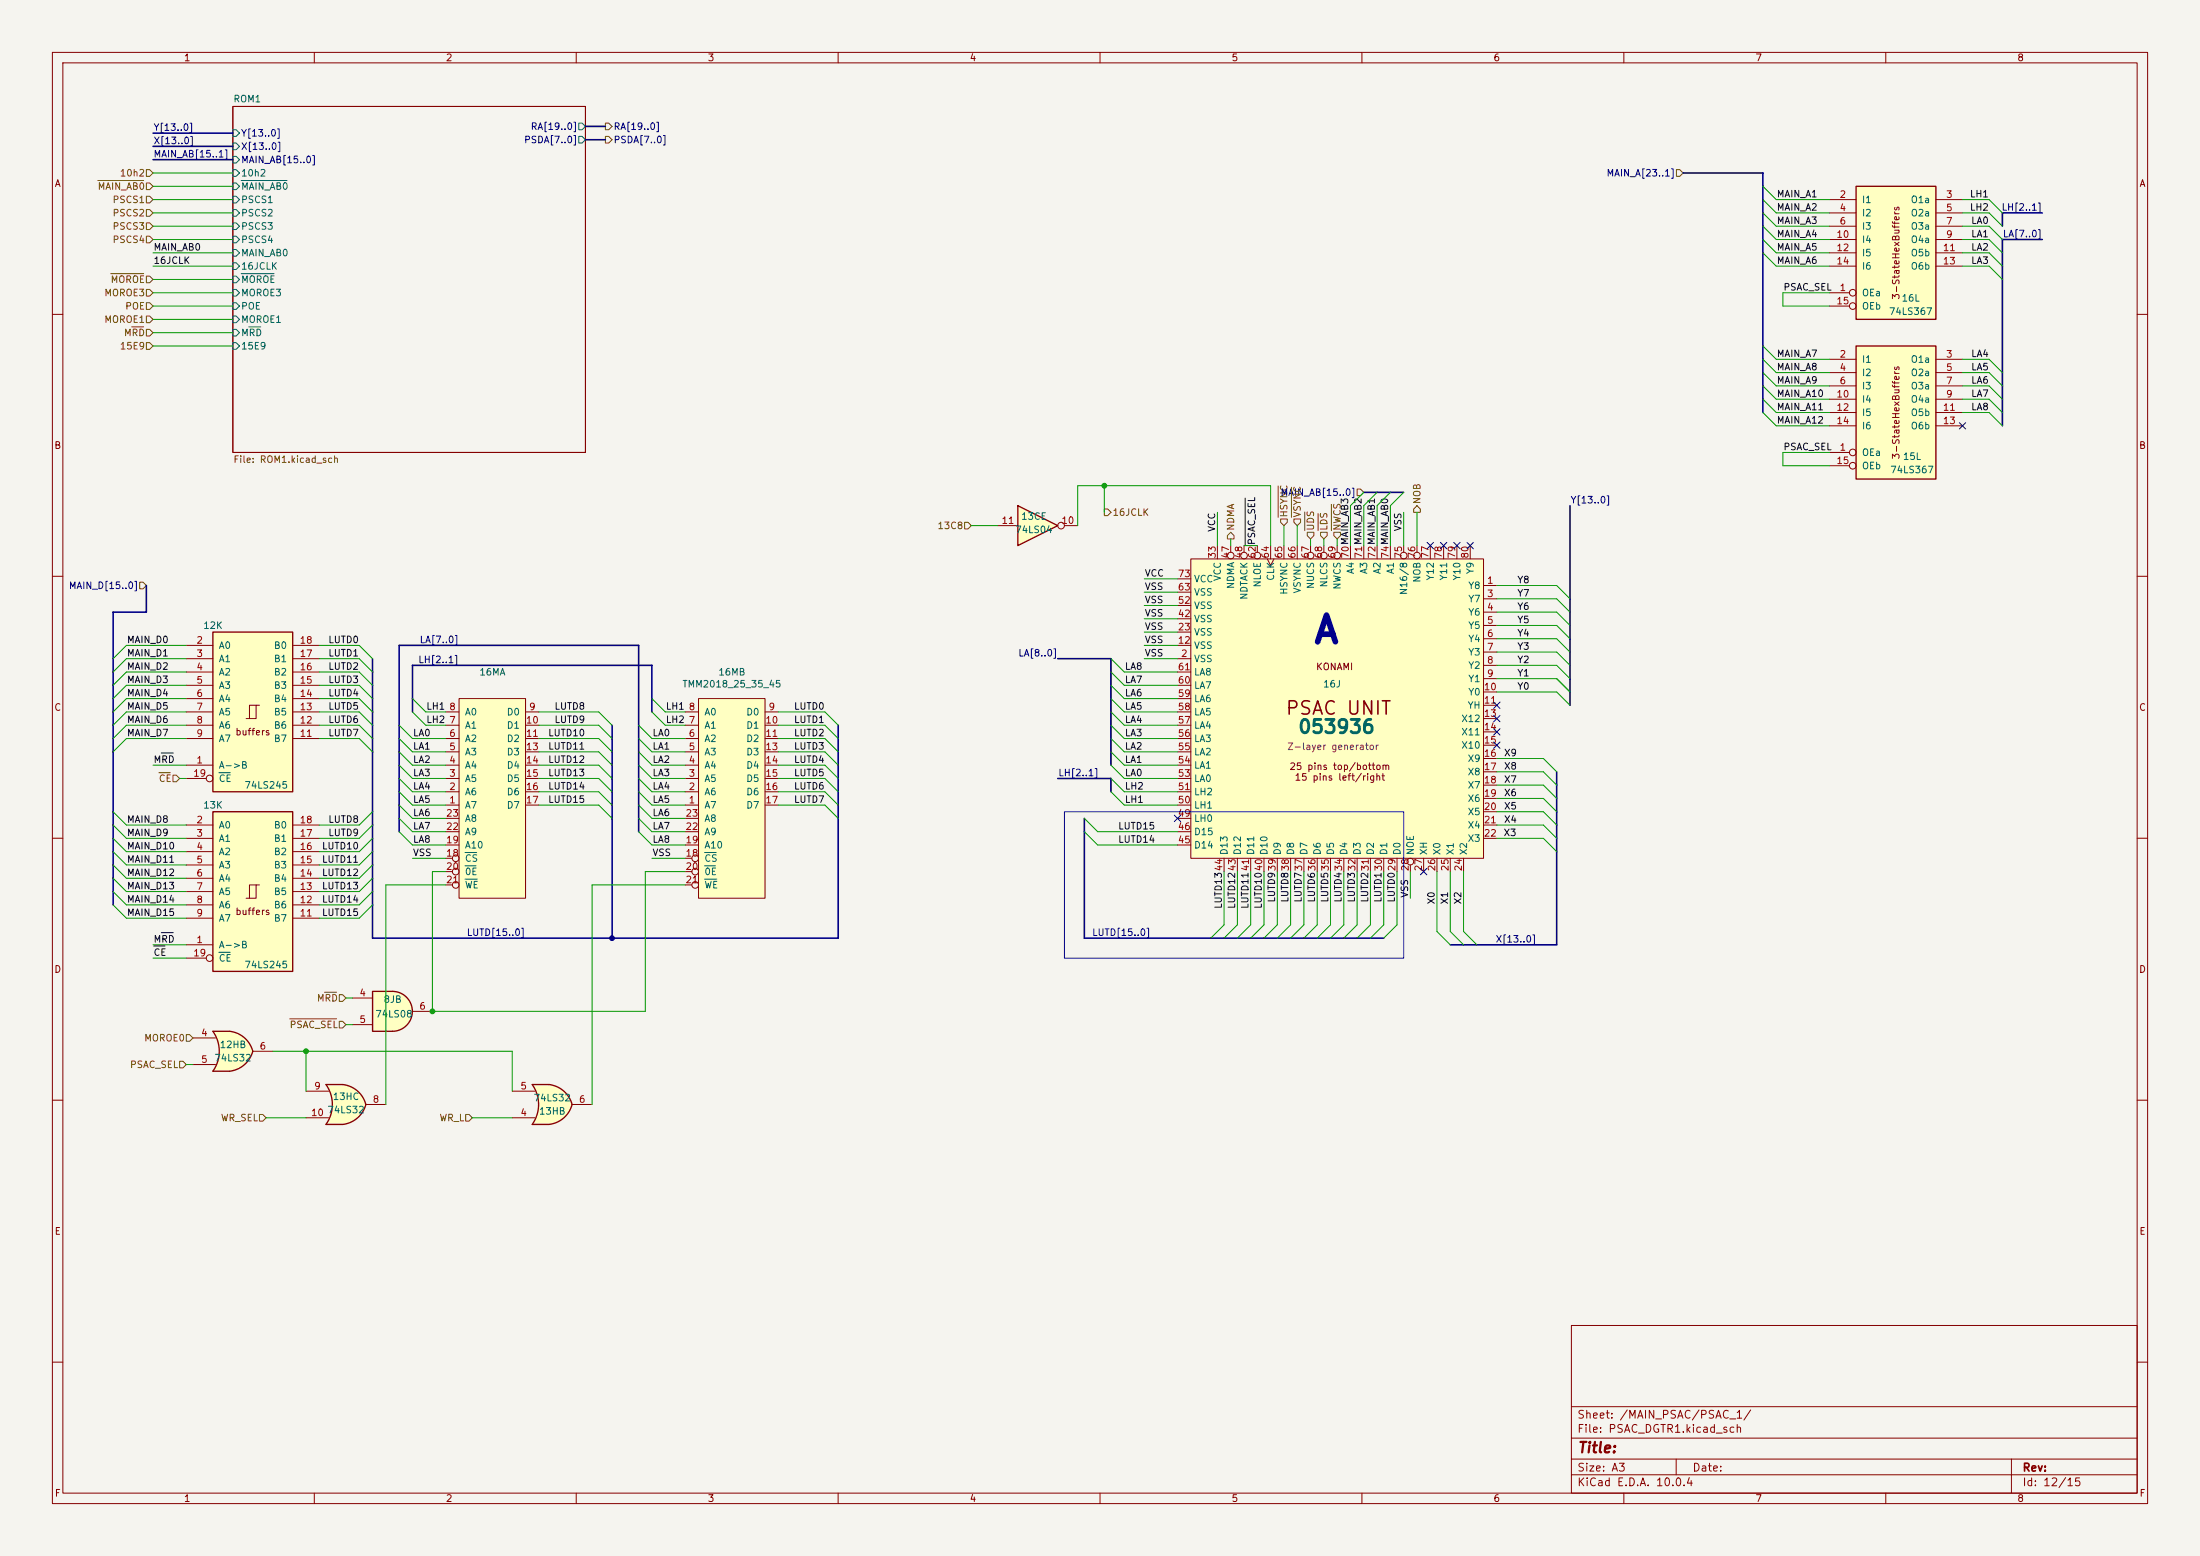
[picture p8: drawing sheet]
<svg xmlns="http://www.w3.org/2000/svg" width="420mm" height="297mm" viewBox="0 0 420 297" stroke-linecap="round" stroke-linejoin="round" font-family="sans-serif">
<path d="M0 0h420v297h-420z" fill="#f5f4ef" stroke="#f5f4ef" stroke-width=".19"/>
<g fill="none" stroke="#840000" stroke-width=".19">
<path d="M10 10h400v277h-400zM12 12h396v273h-396zM60 10v2M110 10v2M160 10v2M210 10v2M260 10v2M310 10v2M360 10v2M44.4 20.3h67.4v66.1h-67.4zM10 60h2M408 60h2"/>
<path d="M10 110h2M408 110h2M10 160h2M408 160h2M10 210h2M408 210h2M300 253h108v32h-108zM10 260h2M300 278.5h108M300 274.5h108M300 268.5h108M320 278.5v3"/>
<path d="M384 278.5v6.5M408 260h2M60 285v2M110 285v2M160 285v2M210 285v2M260 285v2M300 281.5h108M310 285v2M360 285v2"/>
</g>
<g fill="none" stroke="#006464" stroke-width=".19">
<path d="M44.4 24.8h.7l.6 .6-.6 .6h-.7zM44.4 27.3h.7l.6 .6-.6 .7h-.7zM44.4 29.8h.7l.6 .7-.6 .6h-.7zM44.4 32.4h.7l.6 .6-.6 .7h-.7zM44.4 34.9h.7l.6 .7-.6 .6h-.7zM44.4 37.5h.7l.6 .6-.6 .6h-.7zM46 34.5h8.8M110.5 23.5h.6l.7 .6-.7 .7h-.6zM110.5 26h.6l.7 .7-.7 .6h-.6zM44.4 42.5h.7l.6 .7-.6 .6h-.7zM44.4 45.1h.7l.6 .6-.6 .7h-.7zM44.4 40h.7l.6 .6-.6 .7h-.7z"/>
<path d="M44.4 47.6h.7l.6 .7-.6 .6h-.7zM44.4 50.2h.7l.6 .6-.6 .6h-.7zM44.4 52.7h.7l.6 .6-.6 .7h-.7zM44.4 55.2h.7l.6 .7-.6 .6h-.7zM44.4 57.8h.7l.6 .6-.6 .7h-.7zM46 52.2h6.3M44.4 60.3h.7l.6 .7-.6 .6h-.7zM44.4 62.9h.7l.6 .6-.6 .6h-.7zM44.4 65.4h.7l.6 .6-.6 .7h-.7zM47.5 62.4h2.3"/>
</g>
<path d="M87.6 133.4h12.7v38.1h-12.7z" fill="#ffffc2"/>
<g fill="none" stroke="#840000" stroke-width=".19">
<path d="M85.1 138.4h2.5M85.1 135.9h2.5M87.6 133.4h12.7v38.1h-12.7zM100.3 138.4h2.6M100.3 135.9h2.6M85.1 153.7h2.5M85.1 151.1h2.5M85.1 148.6h2.5M85.1 146.1h2.5M85.1 143.5h2.5M85.1 141h2.5M85.1 158.8h2.5"/>
<path d="M85.1 156.2h2.5M100.3 153.7h2.6M100.3 151.1h2.6M100.3 148.6h2.6M100.3 146.1h2.6M100.3 143.5h2.6M100.3 141h2.6M85.1 163.8h1.3M85.1 161.3h2.5M85.1 166.4h1.3M85.1 168.9h1.3"/>
<circle cx="87" cy="166.4" r=".63"/>
<circle cx="87" cy="168.9" r=".63"/>
<circle cx="87" cy="163.8" r=".63"/>
</g>
<path d="M88.8 162.7h2.2M88.8 165.3h2.1M88.8 167.8h2.3" fill="none" stroke="#006464" stroke-width=".19"/>
<path d="M74.9 189.2a3.8 3.8 0 0 1 3.8 3.8 3.8 3.8 0 0 1-3.8 3.9z" fill="#ffffc2" stroke="#ffffc2" stroke-width=".19"/>
<path d="M71.1 189.2h3.8v7.7h-3.8z" fill="#ffffc2"/>
<path d="M71.1 189.2h3.8a3.8 3.8 0 0 1 3.8 3.8 3.8 3.8 0 0 1-3.8 3.9h-3.8z" fill="none" stroke="#840000" stroke-width=".25"/>
<path d="M67.3 190.5h3.8M67.3 195.6h3.8M78.7 193h3.8" fill="none" stroke="#840000" stroke-width=".19"/>
<path d="M354.3 35.6h15.3v25.4h-15.3z" fill="#ffffc2"/>
<path d="M354.3 35.6h15.3v25.4h-15.3z" fill="none" stroke="#840000" stroke-width=".25"/>
<g fill="none" stroke="#840000" stroke-width=".19">
<path d="M349.2 38.1h5.1M369.6 38.1h5M349.2 55.9h3.9M349.2 40.6h5.1M349.2 43.2h5.1M349.2 45.7h5.1M349.2 48.3h5.1M349.2 50.8h5.1M349.2 58.4h3.9M369.6 40.6h5M369.6 43.2h5M369.6 45.7h5"/>
<path d="M369.6 48.3h5M369.6 50.8h5"/>
<circle cx="353.7" cy="55.9" r=".63"/>
<circle cx="353.7" cy="58.4" r=".63"/>
</g>
<path d="M194.3 96.5l7.6 3.8-7.6 3.8z" fill="#ffffc2"/>
<path d="M194.3 96.5l7.6 3.8-7.6 3.8z" fill="none" stroke="#840000" stroke-width=".25"/>
<g fill="none" stroke="#840000" stroke-width=".19">
<path d="M190.5 100.3h3.8M203.2 100.3h2.5"/>
<circle cx="202.6" cy="100.3" r=".63"/>
</g>
<path d="M40.6 120.7h15.3v30.4h-15.3z" fill="#ffffc2"/>
<g fill="none" stroke="#840000" stroke-width=".19">
<path d="M35.6 123.2h5M35.6 125.7h5M35.6 128.3h5M35.6 130.8h5M35.6 133.4h5M35.6 135.9h5M35.6 138.4h5M48.9 134.6h-1.3v2.6M49.5 134.6h-.6v2.6h-1.9M55.9 123.2h5.1M55.9 125.7h5.1M55.9 128.3h5.1"/>
<path d="M55.9 130.8h5.1M55.9 133.4h5.1M55.9 135.9h5.1M55.9 138.4h5.1M35.6 146.1h5M35.6 141h5M35.6 148.6h3.8M55.9 141h5.1"/>
<circle cx="40" cy="148.6" r=".63"/>
</g>
<path d="M40.6 120.7h15.3v30.4h-15.3z" fill="none" stroke="#840000" stroke-width=".25"/>
<path d="M41.8 147.5h2.1" fill="none" stroke="#006464" stroke-width=".19"/>
<path d="M227.3 106.7h55.9v57.1h-55.9z" fill="#ffffc2"/>
<g fill="none" stroke="#840000" stroke-width=".19">
<path d="M224.8 118.1h2.5M224.8 115.6h2.5M224.8 113h2.5M224.8 110.5h2.5M227.3 106.7h55.9v57.1h-55.9zM232.4 104.1v2.6M234.9 104.1v1.3M237.5 104.1v1.3M240 104.1v1.3M241.9 106.7l.7 1.3 .6-1.3M242.6 104.1v2.6M245.1 104.1v2.6"/>
<path d="M247.6 104.1v2.6M250.2 104.1v1.3M252.7 104.1v1.3M255.3 104.1v1.3M257.8 104.1v2.6M260.3 104.1v2.6M262.9 104.1v2.6M265.4 104.1v2.6M268 104.1v1.3M270.5 104.1v1.3M273 104.1v2.6M275.6 104.1v2.6"/>
<path d="M278.1 104.1v2.6M280.7 104.1v2.6M283.2 111.8h2.5M283.2 114.3h2.5M283.2 116.8h2.5M283.2 119.4h2.5M224.8 125.7h2.5M224.8 123.2h2.5M224.8 120.7h2.5M224.8 138.4h2.5M224.8 135.9h2.5M224.8 133.4h2.5"/>
<path d="M224.8 130.8h2.5M224.8 128.3h2.5M283.2 121.9h2.5M283.2 124.5h2.5M283.2 127h2.5M283.2 129.5h2.5M283.2 132.1h2.5M283.2 134.6h2.5M283.2 137.2h2.5M283.2 139.7h2.5M224.8 158.8h2.5M224.8 156.2h2.5"/>
<path d="M224.8 153.7h2.5M224.8 151.1h2.5M224.8 148.6h2.5M224.8 146.1h2.5M224.8 143.5h2.5M224.8 141h2.5M283.2 142.2h2.5M283.2 144.8h2.5M283.2 147.3h2.5M283.2 149.9h2.5M283.2 152.4h2.5M283.2 154.9h2.5"/>
<path d="M283.2 157.5h2.5M224.8 161.3h2.5M233.7 163.8v2.6M236.2 163.8v2.6M238.8 163.8v2.6M241.3 163.8v2.6M243.8 163.8v2.6M246.4 163.8v2.6M248.9 163.8v2.6M251.5 163.8v2.6M254 163.8v2.6M256.5 163.8v2.6"/>
<path d="M259.1 163.8v2.6M261.6 163.8v2.6M264.2 163.8v2.6M266.7 163.8v2.6M269.2 165.1v1.3M271.8 163.8v2.6M274.3 163.8v2.6M276.9 163.8v2.6M279.4 163.8v2.6M283.2 160h2.5"/>
<circle cx="234.9" cy="106" r=".63"/>
<circle cx="237.5" cy="106" r=".63"/>
<circle cx="240" cy="106" r=".63"/>
<circle cx="250.2" cy="106" r=".63"/>
<circle cx="252.7" cy="106" r=".63"/>
<circle cx="255.3" cy="106" r=".63"/>
<circle cx="268" cy="106" r=".63"/>
<circle cx="270.5" cy="106" r=".63"/>
<circle cx="269.2" cy="164.5" r=".63"/>
</g>
<path d="M354.3 66h15.3v25.4h-15.3z" fill="#ffffc2"/>
<path d="M354.3 66h15.3v25.4h-15.3z" fill="none" stroke="#840000" stroke-width=".25"/>
<g fill="none" stroke="#840000" stroke-width=".19">
<path d="M349.2 68.6h5.1M349.2 71.1h5.1M349.2 73.7h5.1M349.2 76.2h5.1M349.2 78.7h5.1M369.6 68.6h5M369.6 71.1h5M369.6 73.7h5M369.6 76.2h5M369.6 78.7h5M349.2 86.4h3.9M349.2 81.3h5.1"/>
<path d="M349.2 88.9h3.9M369.6 81.3h5"/>
<circle cx="353.7" cy="86.4" r=".63"/>
<circle cx="353.7" cy="88.9" r=".63"/>
</g>
<path d="M40.6 154.9h15.3v30.5h-15.3z" fill="#ffffc2"/>
<g fill="none" stroke="#840000" stroke-width=".19">
<path d="M35.6 157.5h5M55.9 157.5h5.1M35.6 160h5M35.6 162.6h5M35.6 165.1h5M35.6 167.6h5M35.6 170.2h5M35.6 172.7h5M35.6 175.3h5M48.9 168.9h-1.3v2.6M49.5 168.9h-.6v2.6h-1.9M55.9 160h5.1"/>
<path d="M55.9 162.6h5.1M55.9 165.1h5.1M55.9 167.6h5.1M55.9 170.2h5.1M55.9 172.7h5.1M55.9 175.3h5.1M35.6 180.3h5M35.6 182.9h3.8"/>
<circle cx="40" cy="182.9" r=".63"/>
</g>
<path d="M40.6 154.9h15.3v30.5h-15.3z" fill="none" stroke="#840000" stroke-width=".25"/>
<path d="M41.8 181.8h2.1" fill="none" stroke="#006464" stroke-width=".19"/>
<path d="M101.6 214.6h3.2M101.6 207h3.2" fill="none" stroke="#ffffc2" stroke-width=".19"/>
<g fill="#ffffc2" stroke="#ffffc2" stroke-width=".19">
<path d="M104.8 207a5.2 5.2 0 0 1 4.4 3.8l-5 1.4z"/>
<path d="M104.2 209.5l5 1.3a5.1 5.1 0 0 1-4.4 3.8z"/>
</g>
<path d="M101.6 207h3.2v7.6h-3.2a6.6 6.6 0 0 0 0-7.6z" fill="#ffffc2"/>
<path d="M104.8 207h-3.2a6.6 6.6 0 0 1 0 7.6h3.2M104.8 207a5.2 5.2 0 0 1 4.4 3.8 5.2 5.2 0 0 1-4.4 3.8" fill="none" stroke="#840000" stroke-width=".25"/>
<path d="M97.8 213.4h4.3M97.8 208.3h4.3M109.2 210.8h3.8" fill="none" stroke="#840000" stroke-width=".19"/>
<path d="M62.2 207h3.2M62.2 214.6h3.2" fill="none" stroke="#ffffc2" stroke-width=".19"/>
<g fill="#ffffc2" stroke="#ffffc2" stroke-width=".19">
<path d="M64.8 209.5l5 1.3a5.2 5.2 0 0 1-4.4 3.8z"/>
<path d="M65.4 207a5.1 5.1 0 0 1 4.4 3.8l-4.9 1.3z"/>
</g>
<path d="M62.2 207h3.2v7.6h-3.2a6.7 6.7 0 0 0 0-7.6z" fill="#ffffc2"/>
<path d="M65.4 207h-3.2a6.6 6.6 0 0 1 0 7.6h3.2M65.4 207a5.1 5.1 0 0 1 4.4 3.8M69.8 210.8a5.2 5.2 0 0 1-4.4 3.8" fill="none" stroke="#840000" stroke-width=".25"/>
<path d="M58.4 208.3h4.3M58.4 213.4h4.3M69.8 210.8h3.9" fill="none" stroke="#840000" stroke-width=".19"/>
<path d="M40.6 196.9h3.2M40.6 204.5h3.2" fill="none" stroke="#ffffc2" stroke-width=".19"/>
<g fill="#ffffc2" stroke="#ffffc2" stroke-width=".19">
<path d="M43.2 199.3l5.1 1.4a5.2 5.2 0 0 1-4.5 3.8z"/>
<path d="M43.8 196.9a5.1 5.1 0 0 1 4.5 3.8l-5 1.3z"/>
</g>
<path d="M40.6 196.9h3.2v7.6h-3.2a6.7 6.7 0 0 0 0-7.6z" fill="#ffffc2"/>
<path d="M43.8 196.9h-3.2a6.6 6.6 0 0 1 0 7.6h3.2M43.8 196.9a5.1 5.1 0 0 1 4.5 3.8 5.2 5.2 0 0 1-4.5 3.8" fill="none" stroke="#840000" stroke-width=".25"/>
<path d="M36.8 198.1h4.3M36.8 203.2h4.3M48.3 200.7h3.8" fill="none" stroke="#840000" stroke-width=".19"/>
<path d="M133.3 133.4h12.7v38.1h-12.7z" fill="#ffffc2"/>
<g fill="none" stroke="#840000" stroke-width=".19">
<path d="M130.8 138.4h2.5M130.8 135.9h2.5M133.3 133.4h12.7v38.1h-12.7zM146 138.4h2.6M146 135.9h2.6M130.8 153.7h2.5M130.8 151.1h2.5M130.8 148.6h2.5M130.8 146.1h2.5M130.8 143.5h2.5M130.8 141h2.5M130.8 158.8h2.5"/>
<path d="M130.8 156.2h2.5M146 153.7h2.6M146 151.1h2.6M146 148.6h2.6M146 146.1h2.6M146 143.5h2.6M146 141h2.6M130.8 163.8h1.3M130.8 161.3h2.5M130.8 166.4h1.3M130.8 168.9h1.3"/>
<circle cx="132.7" cy="163.8" r=".63"/>
<circle cx="132.7" cy="166.4" r=".63"/>
<circle cx="132.7" cy="168.9" r=".63"/>
</g>
<path d="M134.5 162.7h2.2M134.5 165.3h2.1M134.5 167.8h2.3" fill="none" stroke="#006464" stroke-width=".19"/>
<g fill="none" stroke="#725600" stroke-width=".19">
<path d="M18.7 34.5h8.7M27.9 34.9h.7l.6 .7-.6 .6h-.7zM27.9 32.4h.7l.6 .6-.6 .7h-.7zM27.9 37.5h.7l.6 .6-.6 .6h-.7zM115.6 26h.6l.6 .7-.6 .6h-.6zM115.6 23.5h.6l.6 .6-.6 .7h-.6zM320 32.4h.7l.6 .6-.6 .7h-.7zM21.1 52.2h6.3M27.9 45.1h.7l.6 .6-.6 .7h-.7zM27.9 57.8h.7l.6 .6-.6 .7h-.7zM27.9 55.2h.7l.6 .7-.6 .6h-.7zM27.9 52.7h.7l.6 .6-.6 .7h-.7z"/>
<path d="M27.9 40h.7l.6 .6-.6 .7h-.7zM27.9 42.5h.7l.6 .7-.6 .6h-.7zM25.1 62.4h2.3M27.9 60.3h.7l.6 .7-.6 .6h-.7zM27.9 65.4h.7l.6 .6-.6 .7h-.7zM27.9 62.9h.7l.6 .6-.6 .6h-.7zM184.1 99.7h.7l.6 .6-.6 .7h-.7zM210.8 97.2h.7l.6 .6-.6 .6h-.7zM244 92.8v5.9M244.5 99.1h1.2v.6l-.6 .6-.6-.6zM246.5 93v5.7M247 99.1h1.3v.6l-.7 .6-.6-.6z"/>
<path d="M249.1 97.7v3.6M251.6 98v3.3M254.2 96.3v5M259.1 93.3h.6l.6 .7-.6 .6h-.6zM270.5 96.5l.6 .7v.6h-1.2v-.6zM26.7 111.1h.6l.6 .7-.6 .6h-.6zM234.9 101.6l.7 .6v.7h-1.3v-.7zM249.6 101.6h1.2v.6l-.6 .7-.6-.7zM252.1 101.6h1.3v.6l-.7 .7-.6-.7zM254.6 101.6h1.3v.6l-.6 .7-.7-.7zM30.3 147.5h2.2M33 148h.7l.6 .6-.6 .6h-.7z"/>
<path d="M35.6 197.5h.6l.6 .6-.6 .7h-.6zM55.3 194.5h8.9M62 189.4h2.2M64.8 189.9h.6l.6 .6-.6 .6h-.6zM64.8 194.9h.6l.6 .7-.6 .6h-.6zM34.3 202.6h.6l.7 .6-.7 .6h-.6zM49.5 212.7h.7l.6 .7-.6 .6h-.7zM88.9 212.7h.6l.7 .7-.7 .6h-.6z"/>
</g>
<path d="M237.7 95.1v8.9M30.8 143.7h2.3M30.8 178h2.3M29.3 180.6h2.2" fill="none" stroke="#0f0f0f" stroke-width=".19"/>
<g fill="none" stroke="#000084" stroke-width=".3">
<path d="M29.2 27.9h15.2M29.2 25.4h15.2M29.2 30.5h15.2M111.8 24.1h3.8M111.8 26.7h3.8M321.3 33h15.2v45.7M389.9 45.7h-7.6v35.6M389.9 40.6h-7.6v2.6M260.3 94h7.7M299.7 96.5v38.1M27.9 111.8v5h-6.3v55.9M71.1 125.7v53.4h88.9v-40.7"/>
<path d="M78.7 135.9v-8.9h45.8v8.9M116.8 138.4v40.7M201.9 125.7h10.2v20.4M76.2 158.8v-35.6h45.7v35.6M201.9 148.6h10.2v2.5M207 156.2v22.9h57.2M297.2 147.3v33h-20.3"/>
</g>
<g fill="none" stroke="#009600" stroke-width=".19">
<path d="M29.2 38.1h15.2M29.2 35.6h15.2M29.2 33h15.2M336.5 35.6l2.6 2.5h10.1M336.5 38.1l2.6 2.5h10.1M374.6 38.1h5.1l2.6 2.5M29.2 58.4h15.2M29.2 43.2h15.2M29.2 48.3h15.2M29.2 50.8h15.2M29.2 45.7h15.2M29.2 40.6h15.2"/>
<path d="M29.2 55.9h15.2M29.2 53.3h15.2M336.5 40.6l2.6 2.6h10.1M336.5 45.7l2.6 2.6h10.1M336.5 48.3l2.6 2.5h10.1M336.5 43.2l2.6 2.5h10.1M349.2 55.9h-8.8v2.5h8.8M374.6 43.2h5.1l2.6 2.5M374.6 48.3h5.1l2.6 2.5M374.6 50.8h5.1l2.6 2.5M374.6 45.7h5.1l2.6 2.6M374.6 40.6h5.1l2.6 2.6"/>
<path d="M29.2 63.5h15.2M29.2 66h15.2M29.2 61h15.2M336.5 71.1l2.6 2.6h10.1M336.5 68.6l2.6 2.5h10.1M336.5 66l2.6 2.6h10.1M336.5 73.7l2.6 2.5h10.1M336.5 78.7l2.6 2.6h10.1M336.5 76.2l2.6 2.5h10.1M374.6 73.7h5.1l2.6 2.5M374.6 71.1h5.1l2.6 2.6M374.6 68.6h5.1l2.6 2.5"/>
<path d="M374.6 76.2h5.1l2.6 2.5M374.6 78.7h5.1l2.6 2.6M210.8 92.7v5.1M232.4 97.8v6.3M260.3 94l-2.5 2.5v7.6M262.9 94l-2.6 2.5v7.6M265.4 94l-2.5 2.5v7.6M268 94l-2.6 2.5v7.6M268 97.8v6.3M270.5 97.8v6.3M349.2 86.4h-8.8v2.5h8.8M185.4 100.3h5.1"/>
<path d="M205.7 100.3v-7.6h36.9v11.4M218.4 113h6.4M218.4 118.1h6.4M218.4 110.5h6.4M218.4 115.6h6.4M234.9 102.9v1.2M237.5 104.1h2.5M245.1 100.3v3.8M247.6 100.3v3.8M250.2 102.9v1.2M252.7 102.9v1.2M255.3 102.9v1.2"/>
<path d="M285.7 114.3h11.5l2.5 2.5M285.7 119.4h11.5l2.5 2.5M285.7 116.8h11.5l2.5 2.6M285.7 111.8h11.5l2.5 2.5M35.6 135.9h-11.5l-2.5 2.5M35.6 138.4h-11.5l-2.5 2.6M35.6 130.8h-11.5l-2.5 2.6M35.6 133.4h-11.5l-2.5 2.5M35.6 128.3h-11.5l-2.5 2.5M35.6 125.7h-11.5l-2.5 2.6M35.6 123.2h-11.5l-2.5 2.5M61 135.9h7.6l2.5 2.5"/>
<path d="M61 138.4h7.6l2.5 2.6M61 130.8h7.6l2.5 2.6M61 133.4h7.6l2.5 2.5M61 128.3h7.6l2.5 2.5M61 125.7h7.6l2.5 2.6M61 123.2h7.6l2.5 2.5M76.2 138.4l2.5 2.6h6.4M78.7 133.4l2.6 2.5h3.8M78.7 135.9l2.6 2.5h3.8M102.9 135.9h11.4l2.5 2.5M102.9 138.4h11.4l2.5 2.6M121.9 138.4l2.6 2.6h6.3"/>
<path d="M124.5 133.4l2.5 2.5h3.8M124.5 135.9l2.5 2.5h3.8M148.6 135.9h8.9l2.5 2.5M148.6 138.4h8.9l2.5 2.6M212.1 133.4l2.5 2.5h10.2M212.1 135.9l2.5 2.5h10.2M212.1 138.4l2.5 2.6h10.2M212.1 128.3l2.5 2.5h10.2M212.1 130.8l2.5 2.6h10.2M212.1 125.7l2.5 2.6h10.2M218.4 125.7h6.4M218.4 123.2h6.4"/>
<path d="M218.4 120.7h6.4M285.7 132.1h11.5l2.5 2.5M285.7 127h11.5l2.5 2.5M285.7 129.5h11.5l2.5 2.6M285.7 124.5h11.5l2.5 2.5M285.7 121.9h11.5l2.5 2.6M21.6 154.9l2.5 2.6h11.5M21.6 157.5l2.5 2.5h11.5M29.2 146.1h6.4M34.3 148.6h1.3M35.6 141h-11.5l-2.5 2.5M61 141h7.6l2.5 2.5"/>
<path d="M71.1 154.9l-2.5 2.6h-7.6M71.1 157.5l-2.5 2.5h-7.6M76.2 146.1l2.5 2.5h6.4M76.2 151.1l2.5 2.6h6.4M76.2 141l2.5 2.5h6.4M76.2 148.6l2.5 2.5h6.4M76.2 158.8l2.5 2.5h6.4M76.2 143.5l2.5 2.6h6.4M76.2 156.2l2.5 2.6h6.4M76.2 153.7l2.5 2.5h6.4M102.9 148.6h11.4l2.5 2.5M102.9 141h11.4l2.5 2.5"/>
<path d="M102.9 153.7h11.4l2.5 2.5M102.9 143.5h11.4l2.5 2.6M102.9 151.1h11.4l2.5 2.6M102.9 146.1h11.4l2.5 2.5M121.9 146.1l2.6 2.5h6.3M121.9 151.1l2.6 2.6h6.3M121.9 141l2.6 2.5h6.3M121.9 148.6l2.6 2.5h6.3M121.9 158.8l2.6 2.5h6.3M121.9 143.5l2.6 2.6h6.3M121.9 156.2l2.6 2.6h6.3M121.9 153.7l2.6 2.5h6.3"/>
<path d="M148.6 148.6h8.9l2.5 2.5M148.6 141h8.9l2.5 2.5M148.6 153.7h8.9l2.5 2.5M148.6 143.5h8.9l2.5 2.6M148.6 151.1h8.9l2.5 2.6M148.6 146.1h8.9l2.5 2.5M207 158.8l2.5 2.5h15.3M207 156.2l2.5 2.6h15.3M212.1 146.1l2.5 2.5h10.2M212.1 151.1l2.5 2.6h10.2M212.1 141l2.5 2.5h10.2M212.1 148.6l2.5 2.5h10.2"/>
<path d="M212.1 143.5l2.5 2.6h10.2M285.7 157.5h8.9l2.6 2.5M285.7 154.9h8.9l2.6 2.6M285.7 152.4h8.9l2.6 2.5M285.7 149.9h8.9l2.6 2.5M285.7 147.3h8.9l2.6 2.6M285.7 144.8h8.9l2.6 2.5M21.6 165.1l2.5 2.5h11.5M21.6 162.6l2.5 2.5h11.5M21.6 160l2.5 2.6h11.5M21.6 167.6l2.5 2.6h11.5M21.6 170.2l2.5 2.5h11.5"/>
<path d="M21.6 172.7l2.5 2.6h11.5M71.1 165.1l-2.5 2.5h-7.6M71.1 162.6l-2.5 2.5h-7.6M71.1 160l-2.5 2.6h-7.6M71.1 167.6l-2.5 2.6h-7.6M71.1 170.2l-2.5 2.5h-7.6M71.1 172.7l-2.5 2.6h-7.6M78.7 163.8h6.4M85.1 166.4h-2.6v26.6h40.7v-26.6h7.6M85.1 168.9h-11.4v41.9M124.5 163.8h6.3M130.8 168.9h-17.8v41.9"/>
<path d="M233.7 166.4v10.1l-2.6 2.6M236.2 166.4v10.1l-2.5 2.6M238.8 166.4v10.1l-2.6 2.6M241.3 166.4v10.1l-2.5 2.6M243.8 166.4v10.1l-2.5 2.6M246.4 166.4v10.1l-2.6 2.6M248.9 166.4v10.1l-2.5 2.6M251.5 166.4v10.1l-2.6 2.6M254 166.4v10.1l-2.5 2.6M256.5 166.4v10.1l-2.5 2.6M259.1 166.4v10.1l-2.6 2.6M261.6 166.4v10.1l-2.5 2.6"/>
<path d="M264.2 166.4v10.1l-2.6 2.6M266.7 166.4v10.1l-2.5 2.6M269.2 166.4v5.1M274.3 166.4v11.4l2.6 2.5M276.9 166.4v11.4l2.5 2.5M279.4 166.4v11.4l2.5 2.5M285.7 160h8.9l2.6 2.6M29.2 180.3h6.4M29.2 182.9h6.4M66 190.5h1.3M66 195.6h1.3M35.6 203.2h1.2"/>
<path d="M50.8 213.4h7.6M52.1 200.7h45.7v7.6M58.4 200.7v7.6M90.2 213.4h7.6"/>
</g>
<g fill="none" stroke="#000084" stroke-width=".19">
<path d="M374 80.7l1.3 1.2M375.3 80.7l-1.3 1.2M272.4 103.5l1.3 1.2M273.7 103.5l-1.3 1.2M275 103.5l1.2 1.2M276.2 103.5l-1.2 1.2M277.5 103.5l1.2 1.2M278.7 103.5l-1.2 1.2M280.1 103.5l1.2 1.2M281.3 103.5l-1.2 1.2M285.1 134l1.3 1.2M285.1 139.1l1.3 1.2"/>
<path d="M285.1 136.6l1.3 1.2M286.4 134l-1.3 1.2M286.4 139.1l-1.3 1.2M286.4 136.6l-1.3 1.2M224.2 155.6l1.2 1.2M225.4 155.6l-1.2 1.2M285.1 141.6l1.3 1.2M286.4 141.6l-1.3 1.2M271.2 165.8l1.2 1.2M272.4 165.8l-1.2 1.2"/>
</g>
<path d="M203.2 154.9h64.8v28h-64.8z" fill="none" stroke="#0000c2" stroke-width=".19"/>
<g fill="#009600" stroke="#009600" stroke-width=".19">
<circle cx="210.8" cy="92.7" r=".46"/>
<circle cx="58.4" cy="200.7" r=".46"/>
<circle cx="82.5" cy="193" r=".46"/>
</g>
<circle cx="116.8" cy="179.1" r=".46" fill="#000084" stroke="#000084" stroke-width=".19"/>
<text font-size="5.1" fill="#0000c2" x="250.6" y="124">A</text>
<text font-size="2.5" fill="#840000" x="245.3" y="137.1">PSAC UNIT</text>
<text font-size="2.5" fill="#006464" x="247.6" y="140.6">053936</text>
<text font-size="2" fill="#840000" x="301" y="277.8">Title:</text>
<g font-size="1.5" fill="#840000">
<text x="301" y="273.8">File: PSAC_DGTR1.kicad_sch</text>
<text x="301" y="271.1">Sheet: /MAIN_PSAC/PSAC_1/</text>
<text x="301" y="281.2">Size: A3</text>
<text x="323" y="281.2">Date:</text>
<text x="386" y="281.2">Rev:</text>
<text x="301" y="284">KiCad E.D.A. 10.0.4</text>
<text x="386" y="284">Id: 12/15</text>
</g>
<g font-size="1.3" fill="#840000">
<text x="35" y="12">1</text>
<text x="85" y="12">2</text>
<text x="135" y="12">3</text>
<text x="185" y="12">4</text>
<text x="235" y="12">5</text>
<text x="285" y="12">6</text>
<text x="335" y="12">7</text>
<text x="385" y="12">8</text>
<text x="10.3" y="36">A</text>
<text x="408.3" y="36">A</text>
<text x="362.9" y="57.3" transform="rotate(-90 362.9 57.3)">3-StateHexBuffers</text>
<text x="10.3" y="86">B</text>
<text x="362.9" y="87.8" transform="rotate(-90 362.9 87.8)">3-StateHexBuffers</text>
<text x="408.2" y="86">B</text>
<text x="251.1" y="128.2">KONAMI</text>
<text x="10.3" y="136">C</text>
<text x="408.2" y="136">C</text>
<text x="44.8" y="140.7">buffers</text>
<text x="246.1" y="147.3">25 pins top/bottom</text>
<text x="247.1" y="149.3">15 pins left/right</text>
<text x="44.8" y="175">buffers</text>
<text x="10.3" y="186">D</text>
<text x="408.2" y="186">D</text>
<text x="10.3" y="236">E</text>
<text x="408.3" y="236">E</text>
<text x="10.3" y="286">F</text>
<text x="35" y="287">1</text>
<text x="85" y="287">2</text>
<text x="135" y="287">3</text>
<text x="185" y="287">4</text>
<text x="235" y="287">5</text>
<text x="285" y="287">6</text>
<text x="335" y="287">7</text>
<text x="385" y="287">8</text>
<text x="408.3" y="286">F</text>
</g>
<g font-size="1.3" fill="#006464">
<text x="44.4" y="19.8">ROM1</text>
<text x="45.9" y="34">10h2</text>
<text x="45.9" y="36.5">MAIN_AB0</text>
<text x="45.9" y="39.1">PSCS1</text>
<text x="45.9" y="41.6">PSCS2</text>
<text x="355.3" y="39.1">I1</text>
<text x="355.3" y="41.6">I2</text>
<text x="364.7" y="39.1">O1a</text>
<text x="364.7" y="41.6">O2a</text>
<text x="45.9" y="44.2">PSCS3</text>
<text x="45.9" y="46.7">PSCS4</text>
<text x="355.3" y="44.2">I3</text>
<text x="355.3" y="46.7">I4</text>
<text x="364.7" y="44.2">O3a</text>
<text x="364.7" y="46.7">O4a</text>
<text x="45.9" y="49.2">MAIN_AB0</text>
<text x="45.9" y="51.8">16JCLK</text>
<text x="355.3" y="49.2">I5</text>
<text x="355.3" y="51.8">I6</text>
<text x="364.7" y="49.2">O5b</text>
<text x="364.7" y="51.8">O6b</text>
<text x="45.9" y="54.3">MOROE</text>
<text x="45.9" y="56.9">MOROE3</text>
<text x="45.9" y="59.4">POE</text>
<text x="355.3" y="56.9">OEa</text>
<text x="355.3" y="59.4">OEb</text>
<text x="362.9" y="57.9">16L</text>
<text x="45.9" y="61.9">MOROE1</text>
<text x="45.9" y="64.5">MRD</text>
<text x="360.5" y="60.4">74LS367</text>
<text x="45.9" y="67">15E9</text>
<text x="355.3" y="69.6">I1</text>
<text x="364.7" y="69.6">O1a</text>
<text x="355.3" y="72.1">I2</text>
<text x="355.3" y="74.6">I3</text>
<text x="355.3" y="77.2">I4</text>
<text x="364.7" y="72.1">O2a</text>
<text x="364.7" y="74.6">O3a</text>
<text x="364.7" y="77.2">O4a</text>
<text x="355.3" y="79.7">I5</text>
<text x="355.3" y="82.3">I6</text>
<text x="364.7" y="79.7">O5b</text>
<text x="364.7" y="82.3">O6b</text>
<text x="355.3" y="87.3">OEa</text>
<text x="355.3" y="89.9">OEb</text>
<text x="363.2" y="88.1">15L</text>
<text x="360.8" y="90.6">74LS367</text>
<text x="194.8" y="99.5">13CE</text>
<text x="193.7" y="102.1">74LS04</text>
<text x="227.8" y="111.5">VCC</text>
<text x="233.4" y="111" transform="rotate(-90 233.4 111)">VCC</text>
<text x="235.9" y="112.5" transform="rotate(-90 235.9 112.5)">NDMA</text>
<text x="241" y="112.2" transform="rotate(-90 241 112.2)">NLOE</text>
<text x="243.5" y="111" transform="rotate(-90 243.5 111)">CLK</text>
<text x="246.1" y="113.6" transform="rotate(-90 246.1 113.6)">HSYNC</text>
<text x="248.6" y="113.4" transform="rotate(-90 248.6 113.4)">VSYNC</text>
<text x="251.2" y="112.5" transform="rotate(-90 251.2 112.5)">NUCS</text>
<text x="253.7" y="112.2" transform="rotate(-90 253.7 112.2)">NLCS</text>
<text x="256.2" y="112.7" transform="rotate(-90 256.2 112.7)">NWCS</text>
<text x="258.8" y="109.7" transform="rotate(-90 258.8 109.7)">A4</text>
<text x="261.3" y="109.7" transform="rotate(-90 261.3 109.7)">A3</text>
<text x="263.9" y="109.7" transform="rotate(-90 263.9 109.7)">A2</text>
<text x="266.4" y="109.7" transform="rotate(-90 266.4 109.7)">A1</text>
<text x="268.9" y="113.7" transform="rotate(-90 268.9 113.7)">N16/8</text>
<text x="271.5" y="111.3" transform="rotate(-90 271.5 111.3)">NOB</text>
<text x="274" y="110.9" transform="rotate(-90 274 110.9)">Y12</text>
<text x="276.6" y="110.9" transform="rotate(-90 276.6 110.9)">Y11</text>
<text x="279.1" y="110.9" transform="rotate(-90 279.1 110.9)">Y10</text>
<text x="280.2" y="112.7">Y8</text>
<text x="281.6" y="109.7" transform="rotate(-90 281.6 109.7)">Y9</text>
<text x="227.8" y="119.1">VSS</text>
<text x="227.8" y="116.5">VSS</text>
<text x="227.8" y="114">VSS</text>
<text x="238.5" y="114.6" transform="rotate(-90 238.5 114.6)">NDTACK</text>
<text x="280.2" y="115.3">Y7</text>
<text x="280.2" y="117.8">Y6</text>
<text x="38.7" y="120.4">12K</text>
<text x="41.7" y="124.2">A0</text>
<text x="52.2" y="124.2">B0</text>
<text x="227.8" y="124.2">VSS</text>
<text x="227.8" y="121.6">VSS</text>
<text x="280.2" y="120.4">Y5</text>
<text x="280.2" y="122.9">Y4</text>
<text x="280.2" y="125.4">Y3</text>
<text x="41.7" y="126.7">A1</text>
<text x="41.7" y="129.2">A2</text>
<text x="41.7" y="131.8">A3</text>
<text x="52.2" y="131.8">B3</text>
<text x="52.2" y="129.2">B2</text>
<text x="52.2" y="126.7">B1</text>
<text x="91.4" y="129.2">16MA</text>
<text x="130.2" y="131.5">TMM2018_25_35_45</text>
<text x="137" y="129.2">16MB</text>
<text x="227.8" y="126.7">VSS</text>
<text x="227.8" y="131.8">LA7</text>
<text x="227.8" y="129.2">LA8</text>
<text x="252.5" y="131.5">16J</text>
<text x="280.2" y="128">Y2</text>
<text x="280.2" y="130.5">Y1</text>
<text x="41.7" y="134.3">A4</text>
<text x="41.7" y="136.9">A5</text>
<text x="52.2" y="136.9">B5</text>
<text x="52.2" y="134.3">B4</text>
<text x="88.6" y="136.9">A0</text>
<text x="96.6" y="136.9">D0</text>
<text x="134.4" y="136.9">A0</text>
<text x="142.4" y="136.9">D0</text>
<text x="227.8" y="136.9">LA5</text>
<text x="227.8" y="134.3">LA6</text>
<text x="280.1" y="135.6">YH</text>
<text x="280.2" y="133.1">Y0</text>
<text x="41.7" y="139.4">A6</text>
<text x="41.7" y="141.9">A7</text>
<text x="52.2" y="141.9">B7</text>
<text x="52.2" y="139.4">B6</text>
<text x="88.6" y="141.9">A2</text>
<text x="88.6" y="139.4">A1</text>
<text x="96.6" y="139.4">D1</text>
<text x="96.6" y="141.9">D2</text>
<text x="134.4" y="141.9">A2</text>
<text x="134.4" y="139.4">A1</text>
<text x="142.4" y="139.4">D1</text>
<text x="142.4" y="141.9">D2</text>
<text x="227.8" y="141.9">LA3</text>
<text x="227.8" y="139.4">LA4</text>
<text x="278.9" y="138.1">X12</text>
<text x="278.9" y="140.7">X11</text>
<text x="278.9" y="143.2">X10</text>
<text x="41.7" y="147">A-&gt;B</text>
<text x="41.7" y="149.6">CE</text>
<text x="88.6" y="149.6">A5</text>
<text x="88.6" y="147">A4</text>
<text x="88.6" y="144.5">A3</text>
<text x="96.6" y="144.5">D3</text>
<text x="96.6" y="147">D4</text>
<text x="96.6" y="149.6">D5</text>
<text x="134.4" y="149.6">A5</text>
<text x="134.4" y="147">A4</text>
<text x="134.4" y="144.5">A3</text>
<text x="142.4" y="144.5">D3</text>
<text x="142.4" y="147">D4</text>
<text x="142.4" y="149.6">D5</text>
<text x="227.8" y="149.6">LA0</text>
<text x="227.8" y="147">LA1</text>
<text x="227.8" y="144.5">LA2</text>
<text x="280.1" y="145.8">X9</text>
<text x="280.1" y="148.3">X8</text>
<text x="38.7" y="154.6">13K</text>
<text x="46.6" y="150.8">74LS245</text>
<text x="88.6" y="154.6">A7</text>
<text x="88.6" y="152.1">A6</text>
<text x="96.6" y="152.1">D6</text>
<text x="96.6" y="154.6">D7</text>
<text x="134.4" y="154.6">A7</text>
<text x="134.4" y="152.1">A6</text>
<text x="142.4" y="152.1">D6</text>
<text x="142.4" y="154.6">D7</text>
<text x="227.8" y="154.6">LH1</text>
<text x="227.8" y="152.1">LH2</text>
<text x="280.1" y="150.8">X7</text>
<text x="280.1" y="153.4">X6</text>
<text x="280.1" y="155.9">X5</text>
<text x="41.7" y="158.5">A0</text>
<text x="41.7" y="161">A1</text>
<text x="52.2" y="161">B1</text>
<text x="52.2" y="158.5">B0</text>
<text x="88.6" y="159.7">A9</text>
<text x="88.6" y="157.2">A8</text>
<text x="134.4" y="159.7">A9</text>
<text x="134.4" y="157.2">A8</text>
<text x="227.8" y="159.7">D15</text>
<text x="227.8" y="157.2">LH0</text>
<text x="280.1" y="158.5">X4</text>
<text x="280.1" y="161">X3</text>
<text x="41.7" y="163.5">A2</text>
<text x="41.7" y="166.1">A3</text>
<text x="52.2" y="166.1">B3</text>
<text x="52.2" y="163.5">B2</text>
<text x="88.6" y="164.8">CS</text>
<text x="88.6" y="162.3">A10</text>
<text x="88.6" y="167.3">0E</text>
<text x="134.4" y="164.8">CS</text>
<text x="134.4" y="162.3">A10</text>
<text x="134.4" y="167.3">0E</text>
<text x="227.8" y="162.3">D14</text>
<text x="234.7" y="163.3" transform="rotate(-90 234.7 163.3)">D13</text>
<text x="237.2" y="163.3" transform="rotate(-90 237.2 163.3)">D12</text>
<text x="239.7" y="163.3" transform="rotate(-90 239.7 163.3)">D11</text>
<text x="242.3" y="163.3" transform="rotate(-90 242.3 163.3)">D10</text>
<text x="244.8" y="163.3" transform="rotate(-90 244.8 163.3)">D9</text>
<text x="247.4" y="163.3" transform="rotate(-90 247.4 163.3)">D8</text>
<text x="249.9" y="163.3" transform="rotate(-90 249.9 163.3)">D7</text>
<text x="252.4" y="163.3" transform="rotate(-90 252.4 163.3)">D6</text>
<text x="255" y="163.3" transform="rotate(-90 255 163.3)">D5</text>
<text x="257.5" y="163.3" transform="rotate(-90 257.5 163.3)">D4</text>
<text x="260.1" y="163.3" transform="rotate(-90 260.1 163.3)">D3</text>
<text x="262.6" y="163.3" transform="rotate(-90 262.6 163.3)">D2</text>
<text x="265.1" y="163.3" transform="rotate(-90 265.1 163.3)">D1</text>
<text x="267.7" y="163.3" transform="rotate(-90 267.7 163.3)">D0</text>
<text x="270.2" y="163.3" transform="rotate(-90 270.2 163.3)">NOE</text>
<text x="272.8" y="163.3" transform="rotate(-90 272.8 163.3)">XH</text>
<text x="275.3" y="163.3" transform="rotate(-90 275.3 163.3)">X0</text>
<text x="277.8" y="163.3" transform="rotate(-90 277.8 163.3)">X1</text>
<text x="280.4" y="163.3" transform="rotate(-90 280.4 163.3)">X2</text>
<text x="41.7" y="168.6">A4</text>
<text x="41.7" y="171.2">A5</text>
<text x="41.7" y="173.7">A6</text>
<text x="52.2" y="173.7">B6</text>
<text x="52.2" y="171.2">B5</text>
<text x="52.2" y="168.6">B4</text>
<text x="88.6" y="169.9">WE</text>
<text x="134.4" y="169.9">WE</text>
<text x="41.7" y="176.2">A7</text>
<text x="52.2" y="176.2">B7</text>
<text x="41.7" y="181.3">A-&gt;B</text>
<text x="41.7" y="183.9">CE</text>
<text x="46.6" y="185.1">74LS245</text>
<text x="73.1" y="191.7">8JB</text>
<text x="71.5" y="194.5">74LS08</text>
<text x="40.8" y="202.9">74LS32</text>
<text x="41.8" y="200.4">12HB</text>
<text x="62.4" y="212.8">74LS32</text>
<text x="63.4" y="210.3">13HC</text>
<text x="101.8" y="210.5">74LS32</text>
<text x="102.8" y="213.1">13HB</text>
</g>
<g font-size="1.3" fill="#000084">
<text x="29.2" y="27.8">X[13..0]</text>
<text x="29.2" y="25.3">Y[13..0]</text>
<text x="45.9" y="26.4">Y[13..0]</text>
<text x="45.9" y="28.9">X[13..0]</text>
<text x="99.9" y="27.6">PSDA[7..0]</text>
<text x="101.2" y="25.1">RA[19..0]</text>
<text x="117" y="27.6">PSDA[7..0]</text>
<text x="117" y="25.1">RA[19..0]</text>
<text x="29.2" y="30.4">MAIN_AB[15..1]</text>
<text x="45.9" y="31.5">MAIN_AB[15..0]</text>
<text x="306.6" y="34">MAIN_A[23..1]</text>
<text x="382" y="40.5">LH[2..1]</text>
<text x="382.2" y="45.6">LA[7..0]</text>
<text x="244.4" y="95">MAIN_AB[15..0]</text>
<text x="299.7" y="96.4">Y[13..0]</text>
<text x="13" y="112.7">MAIN_D[15..0]</text>
<text x="80" y="123.1">LA[7..0]</text>
<text x="194.3" y="125.6">LA[8..0]</text>
<text x="79.7" y="126.9">LH[2..1]</text>
<text x="201.9" y="148.5">LH[2..1]</text>
<text x="89" y="178.9">LUTD[15..0]</text>
<text x="208.4" y="178.9">LUTD[15..0]</text>
<text x="285.4" y="180.2">X[13..0]</text>
</g>
<g font-size="1.3" fill="#725600">
<text x="22.8" y="34">10h2</text>
<text x="18.5" y="36.5">MAIN_AB0</text>
<text x="21.4" y="39.1">PSCS1</text>
<text x="21.4" y="41.6">PSCS2</text>
<text x="21.4" y="46.7">PSCS4</text>
<text x="21.4" y="44.2">PSCS3</text>
<text x="19.8" y="56.9">MOROE3</text>
<text x="21" y="54.3">MOROE</text>
<text x="23.8" y="59.4">POE</text>
<text x="19.8" y="61.9">MOROE1</text>
<text x="23.6" y="64.5">MRD</text>
<text x="22.8" y="67">15E9</text>
<text x="44.4" y="88.7">File: ROM1.kicad_sch</text>
<text x="178.9" y="101.3">13C8</text>
<text x="212.3" y="98.8">16JCLK</text>
<text x="235.9" y="101.4" transform="rotate(-90 235.9 101.4)">NDMA</text>
<text x="246.1" y="98.9" transform="rotate(-90 246.1 98.9)">HSYNC</text>
<text x="248.6" y="98.9" transform="rotate(-90 248.6 98.9)">VSYNC</text>
<text x="251.2" y="101.4" transform="rotate(-90 251.2 101.4)">UDS</text>
<text x="253.7" y="101.4" transform="rotate(-90 253.7 101.4)">LDS</text>
<text x="256.2" y="101.4" transform="rotate(-90 256.2 101.4)">NWCS</text>
<text x="271.5" y="96.3" transform="rotate(-90 271.5 96.3)">NOB</text>
<text x="30.2" y="149.6">CE</text>
<text x="60.4" y="191.5">MRD</text>
<text x="55.2" y="196.6">PSAC_SEL</text>
<text x="27.4" y="199.1">MOROE0</text>
<text x="24.7" y="204.2">PSAC_SEL</text>
<text x="42.1" y="214.3">WR_SEL</text>
<text x="83.8" y="214.3">WR_L</text>
</g>
<g font-size="1.3" fill="#0f0f0f">
<text x="339.1" y="38">MAIN_A1</text>
<text x="339.1" y="40.5">MAIN_A2</text>
<text x="376" y="40.5">LH2</text>
<text x="376" y="38">LH1</text>
<text x="339.1" y="45.6">MAIN_A4</text>
<text x="339.1" y="43.1">MAIN_A3</text>
<text x="376.2" y="43.1">LA0</text>
<text x="376.2" y="45.6">LA1</text>
<text x="29.2" y="50.7">16JCLK</text>
<text x="29.2" y="48.1">MAIN_AB0</text>
<text x="339.1" y="50.7">MAIN_A6</text>
<text x="339.1" y="48.1">MAIN_A5</text>
<text x="376.2" y="50.7">LA3</text>
<text x="376.2" y="48.1">LA2</text>
<text x="340.4" y="55.8">PSAC_SEL</text>
<text x="339.1" y="71">MAIN_A8</text>
<text x="339.1" y="68.5">MAIN_A7</text>
<text x="376.2" y="71">LA5</text>
<text x="376.2" y="68.5">LA4</text>
<text x="339.1" y="73.5">MAIN_A9</text>
<text x="339.1" y="76.1">MAIN_A10</text>
<text x="376.2" y="76.1">LA7</text>
<text x="376.2" y="73.5">LA6</text>
<text x="339.1" y="81.2">MAIN_A12</text>
<text x="339.1" y="78.6">MAIN_A11</text>
<text x="376.2" y="78.6">LA8</text>
<text x="340.4" y="86.2">PSAC_SEL</text>
<text x="232.3" y="101.6" transform="rotate(-90 232.3 101.6)">VCC</text>
<text x="267.8" y="101.5" transform="rotate(-90 267.8 101.5)">VSS</text>
<text x="218.4" y="110.4">VCC</text>
<text x="218.4" y="112.9">VSS</text>
<text x="289.6" y="111.6">Y8</text>
<text x="218.4" y="115.4">VSS</text>
<text x="218.4" y="118">VSS</text>
<text x="289.6" y="114.2">Y7</text>
<text x="289.6" y="119.3">Y5</text>
<text x="289.6" y="116.7">Y6</text>
<text x="24.1" y="123.1">MAIN_D0</text>
<text x="24.1" y="125.6">MAIN_D1</text>
<text x="62.6" y="123.1">LUTD0</text>
<text x="62.6" y="125.6">LUTD1</text>
<text x="218.4" y="125.6">VSS</text>
<text x="218.4" y="120.5">VSS</text>
<text x="218.4" y="123.1">VSS</text>
<text x="289.6" y="124.3">Y3</text>
<text x="289.6" y="121.8">Y4</text>
<text x="24.1" y="128.1">MAIN_D2</text>
<text x="24.1" y="130.7">MAIN_D3</text>
<text x="62.6" y="130.7">LUTD3</text>
<text x="62.6" y="128.1">LUTD2</text>
<text x="214.6" y="128.1">LA8</text>
<text x="214.6" y="130.7">LA7</text>
<text x="289.6" y="132">Y0</text>
<text x="289.6" y="129.4">Y1</text>
<text x="289.6" y="126.9">Y2</text>
<text x="24.1" y="135.8">MAIN_D5</text>
<text x="24.1" y="133.2">MAIN_D4</text>
<text x="62.6" y="135.8">LUTD5</text>
<text x="62.6" y="133.2">LUTD4</text>
<text x="81.3" y="135.8">LH1</text>
<text x="105.8" y="135.8">LUTD8</text>
<text x="127" y="135.8">LH1</text>
<text x="151.5" y="135.8">LUTD0</text>
<text x="214.6" y="135.8">LA5</text>
<text x="214.6" y="133.2">LA6</text>
<text x="24.1" y="138.3">MAIN_D6</text>
<text x="24.1" y="140.8">MAIN_D7</text>
<text x="62.6" y="138.3">LUTD6</text>
<text x="62.6" y="140.8">LUTD7</text>
<text x="78.7" y="143.4">LA1</text>
<text x="78.7" y="140.8">LA0</text>
<text x="81.3" y="138.3">LH2</text>
<text x="104.5" y="143.4">LUTD11</text>
<text x="104.5" y="140.8">LUTD10</text>
<text x="105.8" y="138.3">LUTD9</text>
<text x="124.5" y="140.8">LA0</text>
<text x="124.5" y="143.4">LA1</text>
<text x="127" y="138.3">LH2</text>
<text x="151.5" y="143.4">LUTD3</text>
<text x="151.5" y="138.3">LUTD1</text>
<text x="151.5" y="140.8">LUTD2</text>
<text x="214.6" y="143.4">LA2</text>
<text x="214.6" y="138.3">LA4</text>
<text x="214.6" y="140.8">LA3</text>
<text x="29.2" y="145.9">MRD</text>
<text x="78.7" y="148.5">LA3</text>
<text x="78.7" y="145.9">LA2</text>
<text x="104.5" y="145.9">LUTD12</text>
<text x="104.5" y="148.5">LUTD13</text>
<text x="124.5" y="145.9">LA2</text>
<text x="124.5" y="148.5">LA3</text>
<text x="151.5" y="145.9">LUTD4</text>
<text x="151.5" y="148.5">LUTD5</text>
<text x="214.6" y="145.9">LA1</text>
<text x="214.6" y="148.5">LA0</text>
<text x="287" y="149.7">X7</text>
<text x="287" y="144.7">X9</text>
<text x="287" y="147.2">X8</text>
<text x="78.7" y="153.5">LA5</text>
<text x="78.7" y="151">LA4</text>
<text x="104.5" y="153.5">LUTD15</text>
<text x="104.5" y="151">LUTD14</text>
<text x="124.5" y="151">LA4</text>
<text x="124.5" y="153.5">LA5</text>
<text x="151.5" y="151">LUTD6</text>
<text x="151.5" y="153.5">LUTD7</text>
<text x="214.6" y="153.5">LH1</text>
<text x="214.6" y="151">LH2</text>
<text x="287" y="154.8">X5</text>
<text x="287" y="152.3">X6</text>
<text x="24.1" y="159.9">MAIN_D9</text>
<text x="24.1" y="157.4">MAIN_D8</text>
<text x="62.6" y="159.9">LUTD9</text>
<text x="62.6" y="157.4">LUTD8</text>
<text x="78.7" y="156.1">LA6</text>
<text x="78.7" y="161.2">LA8</text>
<text x="78.7" y="158.6">LA7</text>
<text x="124.5" y="156.1">LA6</text>
<text x="124.5" y="158.6">LA7</text>
<text x="124.5" y="161.2">LA8</text>
<text x="213.4" y="161.2">LUTD14</text>
<text x="213.4" y="158.6">LUTD15</text>
<text x="286.9" y="159.9">X3</text>
<text x="287" y="157.4">X4</text>
<text x="24.1" y="165">MAIN_D11</text>
<text x="24.1" y="167.5">MAIN_D12</text>
<text x="24.1" y="162.4">MAIN_D10</text>
<text x="61.4" y="167.5">LUTD12</text>
<text x="61.4" y="165">LUTD11</text>
<text x="61.4" y="162.4">LUTD10</text>
<text x="78.7" y="163.7">VSS</text>
<text x="124.5" y="163.7">VSS</text>
<text x="24.1" y="172.6">MAIN_D14</text>
<text x="24.1" y="170.1">MAIN_D13</text>
<text x="61.4" y="170.1">LUTD13</text>
<text x="61.4" y="172.6">LUTD14</text>
<text x="233.6" y="173.6" transform="rotate(-90 233.6 173.6)">LUTD1344</text>
<text x="236.1" y="173.6" transform="rotate(-90 236.1 173.6)">LUTD1243</text>
<text x="238.6" y="173.6" transform="rotate(-90 238.6 173.6)">LUTD1141</text>
<text x="241.2" y="173.6" transform="rotate(-90 241.2 173.6)">LUTD1040</text>
<text x="243.7" y="172.4" transform="rotate(-90 243.7 172.4)">LUTD939</text>
<text x="246.3" y="172.4" transform="rotate(-90 246.3 172.4)">LUTD838</text>
<text x="248.8" y="172.4" transform="rotate(-90 248.8 172.4)">LUTD737</text>
<text x="251.3" y="172.4" transform="rotate(-90 251.3 172.4)">LUTD636</text>
<text x="253.9" y="172.4" transform="rotate(-90 253.9 172.4)">LUTD535</text>
<text x="256.4" y="172.4" transform="rotate(-90 256.4 172.4)">LUTD434</text>
<text x="259" y="172.4" transform="rotate(-90 259 172.4)">LUTD332</text>
<text x="261.5" y="172.4" transform="rotate(-90 261.5 172.4)">LUTD231</text>
<text x="264" y="172.4" transform="rotate(-90 264 172.4)">LUTD130</text>
<text x="266.6" y="172.4" transform="rotate(-90 266.6 172.4)">LUTD029</text>
<text x="269.1" y="171.4" transform="rotate(-90 269.1 171.4)">VSS</text>
<text x="274.2" y="172.7" transform="rotate(-90 274.2 172.7)">X0</text>
<text x="276.7" y="172.7" transform="rotate(-90 276.7 172.7)">X1</text>
<text x="279.3" y="172.7" transform="rotate(-90 279.3 172.7)">X2</text>
<text x="24.1" y="175.1">MAIN_D15</text>
<text x="61.4" y="175.1">LUTD15</text>
<text x="29.2" y="182.8">CE</text>
<text x="29.2" y="180.2">MRD</text>
</g>
<g font-size="1.3" fill="#a90000">
<text x="351.1" y="38.1">2</text>
<text x="351.1" y="40.6">4</text>
<text x="371.4" y="38.1">3</text>
<text x="371.4" y="40.6">5</text>
<text x="350.5" y="45.7">10</text>
<text x="351.1" y="43.2">6</text>
<text x="371.4" y="43.2">7</text>
<text x="371.4" y="45.7">9</text>
<text x="350.5" y="48.2">12</text>
<text x="350.5" y="50.8">14</text>
<text x="370.8" y="48.2">11</text>
<text x="370.8" y="50.8">13</text>
<text x="350.5" y="58.4">15</text>
<text x="351.1" y="55.9">1</text>
<text x="351.1" y="68.6">2</text>
<text x="351.1" y="71.1">4</text>
<text x="371.4" y="68.6">3</text>
<text x="371.4" y="71.1">5</text>
<text x="350.5" y="76.2">10</text>
<text x="351.1" y="73.6">6</text>
<text x="371.4" y="73.6">7</text>
<text x="371.4" y="76.2">9</text>
<text x="350.5" y="78.7">12</text>
<text x="350.5" y="81.3">14</text>
<text x="370.8" y="78.7">11</text>
<text x="370.8" y="81.3">13</text>
<text x="350.5" y="88.9">15</text>
<text x="351.1" y="86.3">1</text>
<text x="191.1" y="100.3">11</text>
<text x="202.5" y="100.3">10</text>
<text x="232.4" y="106.7" transform="rotate(-90 232.4 106.7)">33</text>
<text x="234.9" y="106.7" transform="rotate(-90 234.9 106.7)">47</text>
<text x="237.5" y="106.7" transform="rotate(-90 237.5 106.7)">48</text>
<text x="240" y="106.7" transform="rotate(-90 240 106.7)">62PSAC_SEL</text>
<text x="242.5" y="106.7" transform="rotate(-90 242.5 106.7)">64</text>
<text x="245.1" y="106.7" transform="rotate(-90 245.1 106.7)">65</text>
<text x="247.6" y="106.7" transform="rotate(-90 247.6 106.7)">66</text>
<text x="250.2" y="106.7" transform="rotate(-90 250.2 106.7)">67</text>
<text x="252.7" y="106.7" transform="rotate(-90 252.7 106.7)">68</text>
<text x="255.2" y="106.7" transform="rotate(-90 255.2 106.7)">69</text>
<text x="257.8" y="106.7" transform="rotate(-90 257.8 106.7)">70MAIN_AB3</text>
<text x="260.3" y="106.7" transform="rotate(-90 260.3 106.7)">71MAIN_AB2</text>
<text x="262.9" y="106.7" transform="rotate(-90 262.9 106.7)">72MAIN_AB1</text>
<text x="265.4" y="106.7" transform="rotate(-90 265.4 106.7)">74MAIN_AB0</text>
<text x="267.9" y="106.7" transform="rotate(-90 267.9 106.7)">75</text>
<text x="270.5" y="106.7" transform="rotate(-90 270.5 106.7)">76</text>
<text x="273" y="106.7" transform="rotate(-90 273 106.7)">77</text>
<text x="275.6" y="106.7" transform="rotate(-90 275.6 106.7)">78</text>
<text x="278.1" y="106.7" transform="rotate(-90 278.1 106.7)">79</text>
<text x="280.6" y="106.7" transform="rotate(-90 280.6 106.7)">80</text>
<text x="224.7" y="113">63</text>
<text x="224.7" y="110.5">73</text>
<text x="283.8" y="111.7">1</text>
<text x="224.7" y="118.1">42</text>
<text x="224.7" y="115.5">52</text>
<text x="283.8" y="114.3">3</text>
<text x="283.8" y="116.8">4</text>
<text x="283.8" y="119.4">5</text>
<text x="37.4" y="123.2">2</text>
<text x="37.4" y="125.7">3</text>
<text x="57.1" y="125.7">17</text>
<text x="57.1" y="123.2">18</text>
<text x="224.7" y="123.2">12</text>
<text x="224.7" y="120.6">23</text>
<text x="225.4" y="125.7">2</text>
<text x="283.8" y="121.9">6</text>
<text x="283.8" y="124.4">7</text>
<text x="37.4" y="128.2">4</text>
<text x="37.4" y="130.8">5</text>
<text x="57.1" y="130.8">15</text>
<text x="57.1" y="128.2">16</text>
<text x="224.7" y="130.8">60</text>
<text x="224.7" y="128.2">61</text>
<text x="283.8" y="127">8</text>
<text x="283.8" y="129.5">9</text>
<text x="37.4" y="133.3">6</text>
<text x="37.4" y="135.9">7</text>
<text x="57.1" y="135.9">13</text>
<text x="57.1" y="133.3">14</text>
<text x="85.7" y="135.9">8</text>
<text x="100.9" y="135.9">9</text>
<text x="131.4" y="135.9">8</text>
<text x="146.6" y="135.9">9</text>
<text x="224.7" y="135.9">58</text>
<text x="224.7" y="133.3">59</text>
<text x="283.2" y="132.1">10</text>
<text x="283.2" y="134.6">11</text>
<text x="283.2" y="137.1">13</text>
<text x="37.4" y="138.4">8</text>
<text x="37.4" y="140.9">9</text>
<text x="57.1" y="140.9">11</text>
<text x="57.1" y="138.4">12</text>
<text x="85.7" y="143.5">5</text>
<text x="85.7" y="140.9">6</text>
<text x="85.7" y="138.4">7</text>
<text x="100.3" y="138.4">10</text>
<text x="100.3" y="140.9">11</text>
<text x="100.3" y="143.5">13</text>
<text x="131.4" y="143.5">5</text>
<text x="131.4" y="140.9">6</text>
<text x="131.4" y="138.4">7</text>
<text x="146" y="138.4">10</text>
<text x="146" y="140.9">11</text>
<text x="146" y="143.5">13</text>
<text x="224.7" y="143.5">55</text>
<text x="224.7" y="140.9">56</text>
<text x="224.7" y="138.4">57</text>
<text x="283.2" y="139.7">14</text>
<text x="283.2" y="142.2">15</text>
<text x="36.8" y="148.6">19</text>
<text x="37.4" y="146">1</text>
<text x="85.7" y="148.6">3</text>
<text x="85.7" y="146">4</text>
<text x="100.3" y="146">14</text>
<text x="100.3" y="148.6">15</text>
<text x="131.4" y="148.6">3</text>
<text x="131.4" y="146">4</text>
<text x="146" y="146">14</text>
<text x="146" y="148.6">15</text>
<text x="224.7" y="148.6">53</text>
<text x="224.7" y="146">54</text>
<text x="283.2" y="144.8">16</text>
<text x="283.2" y="147.3">17</text>
<text x="283.2" y="149.8">18</text>
<text x="85.7" y="153.6">1</text>
<text x="85.7" y="151.1">2</text>
<text x="100.3" y="151.1">16</text>
<text x="100.3" y="153.6">17</text>
<text x="131.4" y="153.6">1</text>
<text x="131.4" y="151.1">2</text>
<text x="146" y="151.1">16</text>
<text x="146" y="153.6">17</text>
<text x="224.7" y="153.6">50</text>
<text x="224.7" y="151.1">51</text>
<text x="283.2" y="152.4">19</text>
<text x="283.2" y="154.9">20</text>
<text x="37.4" y="157.5">2</text>
<text x="37.4" y="160">3</text>
<text x="57.1" y="160">17</text>
<text x="57.1" y="157.5">18</text>
<text x="85" y="161.3">19</text>
<text x="85" y="158.7">22</text>
<text x="85" y="156.2">23</text>
<text x="130.8" y="161.3">19</text>
<text x="130.8" y="158.7">22</text>
<text x="130.8" y="156.2">23</text>
<text x="224.7" y="161.3">45</text>
<text x="224.7" y="158.7">46</text>
<text x="224.7" y="156.2">49</text>
<text x="283.2" y="157.5">21</text>
<text x="283.2" y="160">22</text>
<text x="37.4" y="162.5">4</text>
<text x="37.4" y="165.1">5</text>
<text x="37.4" y="167.6">6</text>
<text x="57.1" y="167.6">14</text>
<text x="57.1" y="165.1">15</text>
<text x="57.1" y="162.5">16</text>
<text x="85" y="163.8">18</text>
<text x="85" y="166.3">20</text>
<text x="130.8" y="163.8">18</text>
<text x="130.8" y="166.3">20</text>
<text x="269.2" y="166.4" transform="rotate(-90 269.2 166.4)">28</text>
<text x="271.8" y="166.4" transform="rotate(-90 271.8 166.4)">27</text>
<text x="274.3" y="166.4" transform="rotate(-90 274.3 166.4)">26</text>
<text x="276.8" y="166.4" transform="rotate(-90 276.8 166.4)">25</text>
<text x="279.4" y="166.4" transform="rotate(-90 279.4 166.4)">24</text>
<text x="37.4" y="170.2">7</text>
<text x="37.4" y="172.7">8</text>
<text x="57.1" y="172.7">12</text>
<text x="57.1" y="170.2">13</text>
<text x="85" y="168.9">21</text>
<text x="130.8" y="168.9">21</text>
<text x="37.4" y="175.2">9</text>
<text x="57.1" y="175.2">11</text>
<text x="36.8" y="182.9">19</text>
<text x="37.4" y="180.3">1</text>
<text x="68.5" y="190.5">4</text>
<text x="68.5" y="195.6">5</text>
<text x="79.9" y="193">6</text>
<text x="38.3" y="198.1">4</text>
<text x="38.3" y="203.2">5</text>
<text x="49.5" y="200.6">6</text>
<text x="59.9" y="208.3">9</text>
<text x="99.2" y="208.3">5</text>
<text x="59.3" y="213.3">10</text>
<text x="71" y="210.8">8</text>
<text x="99.2" y="213.3">4</text>
<text x="110.4" y="210.8">6</text>
</g>
<text font-size="1.3" fill="#840084" x="245.6" y="143.5">Z-layer generator</text>
</svg>
